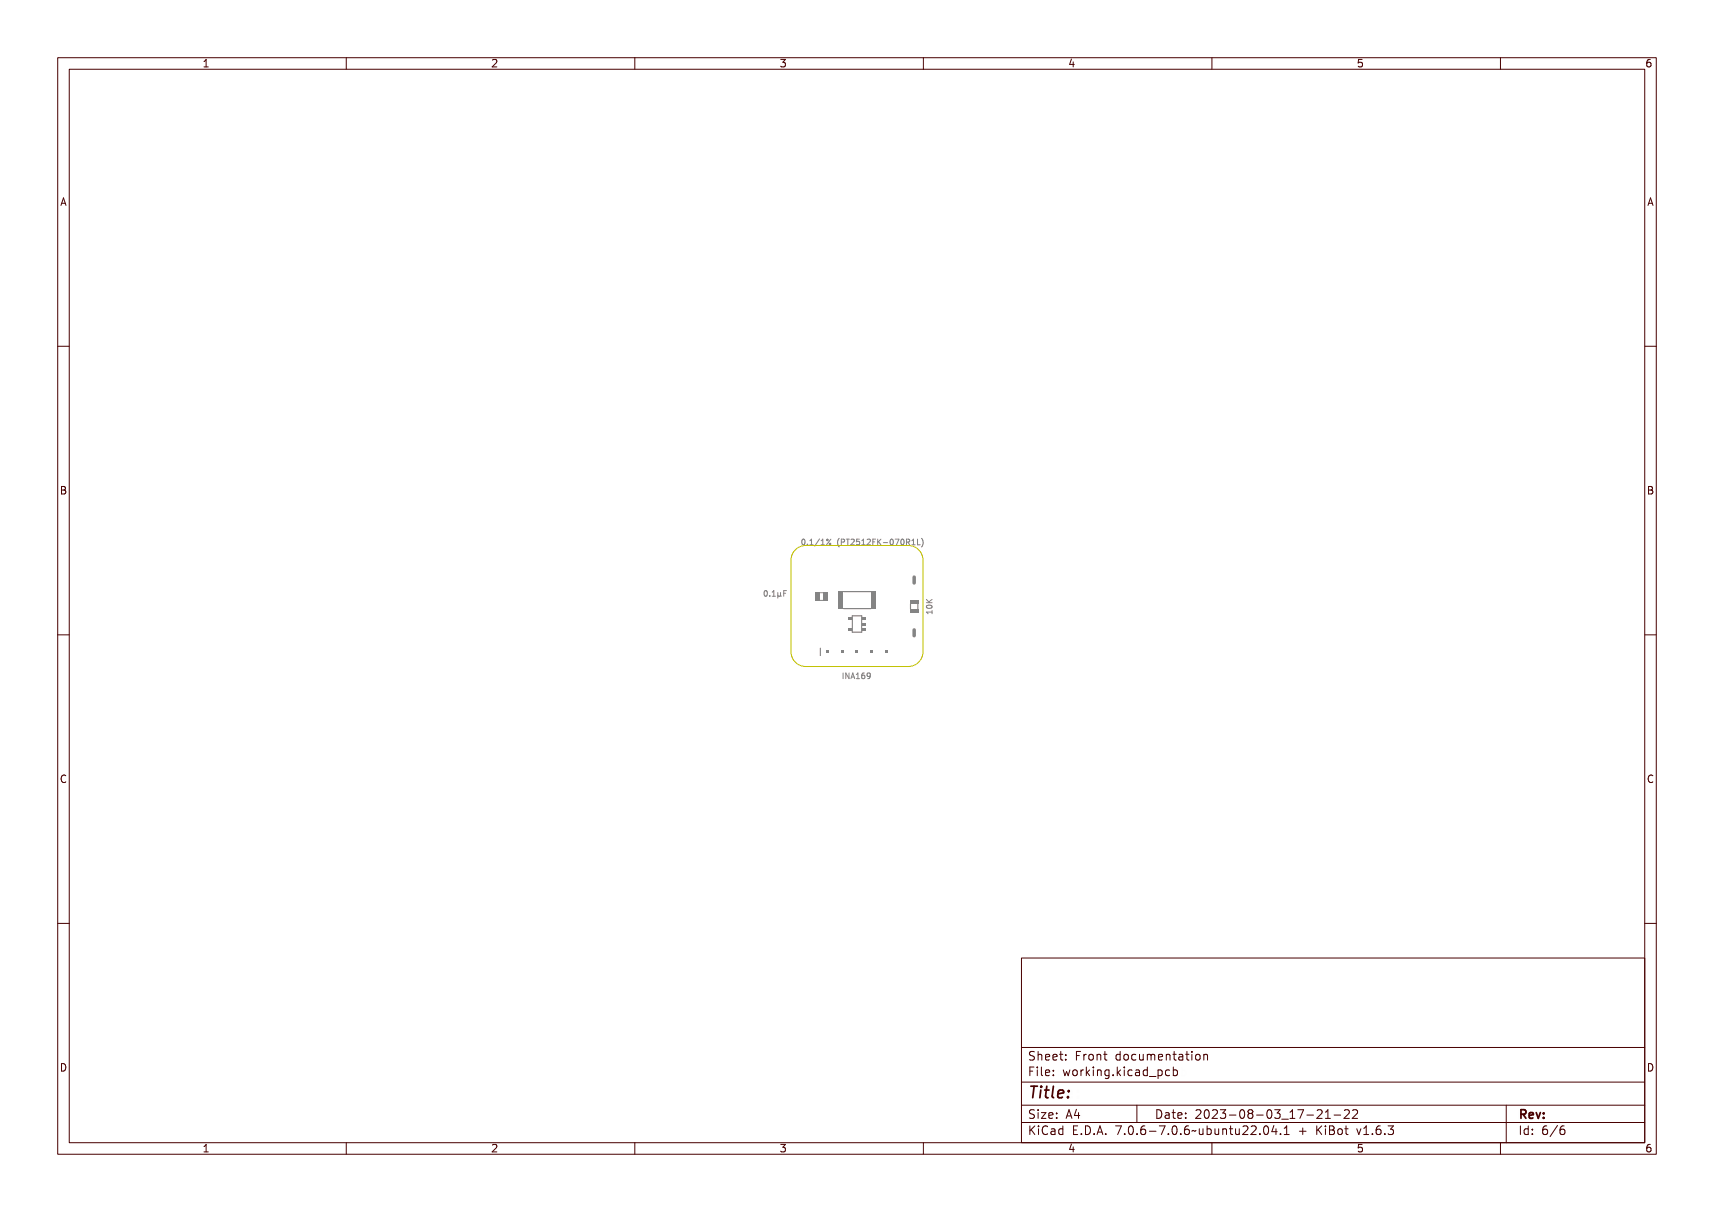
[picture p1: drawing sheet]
<svg xmlns="http://www.w3.org/2000/svg" width="297mm" height="210mm" viewBox="0 0 297 210" stroke-linecap="round" stroke-linejoin="round" font-family="sans-serif">
<g fill="none" stroke="#848484" stroke-width=".17">
<path d="M138.9 93.6l.1-.1a.46 .46 0 0 1 .4 .5 .46 .46 0 0 1-.4 .4l-.2-.2zM139 93.6a.39 .39 0 0 1 .3 .4 .39 .39 0 0 1-.3 .3l-.1-.3zM139.8 94.2h.2v.2h-.2zM140.4 93.5h.4v.8h.2v.1h-.5v-.1h.2v-.7h-.3zM141.6 93.5h.2l-.5 1.1h-.2zM142 93.5h.4v.8h.2v.1h-.6v-.1h.2v-.7h-.2zM142.7 94.1l.7-.2zM144.7 93.4h.1a1.11 1.11 0 0 0 0 1.2 .8 .8 0 0 1-.1-1.2zM145.1 93.5h.3a.31 .31 0 0 1 .3 .4 .31 .31 0 0 1-.4 .2v.3h-.2zM145.3 93.6h.1a.18 .18 0 0 1 .2 .2 .18 .18 0 0 1-.2 .1h-.1zM145.8 93.5h.7v.1h-.3v.8h-.1v-.8h-.3zM146.7 93.5a.34 .34 0 0 1 .5 .1 .34 .34 0 0 1-.2 .5l-.2 .2h.5v.1h-.6l.3-.4a.23 .23 0 0 0 0-.4 .23 .23 0 0 0-.3 .1z"/>
<path d="M147.5 93.5h.5v.1h-.4v.2a.32 .32 0 0 1 .4 .2 .32 .32 0 0 1-.1 .4 .32 .32 0 0 1-.4-.1 .25 .25 0 0 0 .3 0 .25 .25 0 0 0 .1-.3 .25 .25 0 0 0-.4 0zM148.3 93.5h.3v.8h.2v.1h-.5v-.1h.2v-.7h-.2zM149 93.5a.34 .34 0 0 1 .6 .1 .34 .34 0 0 1-.2 .5l-.2 .2h.4v.1h-.6l.4-.4a.23 .23 0 0 0 0-.4 .23 .23 0 0 0-.4 .1zM149.9 93.5h.5v.1h-.4v.3h.4v.1h-.4v.4h-.1zM150.6 93.5h.1v.4l.4-.4h.2l-.4 .4 .4 .5h-.2l-.3-.4-.1 .4h-.1zM151.5 94h.3v.1h-.3zM152.2 93.6l.1-.1a.46 .46 0 0 1 .5 .5 .46 .46 0 0 1-.5 .4l-.1-.2zM152.4 93.6a.39 .39 0 0 1 .2 .4 .39 .39 0 0 1-.2 .3l-.1-.3zM152.9 93.5h.6l-.3 .9h-.1l.3-.8h-.5zM153.8 93.6l.1-.1a.46 .46 0 0 1 .4 .5 .46 .46 0 0 1-.4 .4l-.2-.2zM154 93.6a.39 .39 0 0 1 .2 .4 .39 .39 0 0 1-.2 .3l-.1-.3zM154.5 93.5h.3a.26 .26 0 0 1 .3 .2 .26 .26 0 0 1-.2 .3l.3 .4h-.1l-.3-.4h-.2v.4h-.1z"/>
<path d="M154.6 93.6h.2a.17 .17 0 0 1 .2 .2 .17 .17 0 0 1-.2 .1h-.2zM155.4 93.5h.3v.8h.2v.1h-.5v-.1h.2v-.7h-.2zM156.1 93.5h.2v.8h.4v.1h-.6zM157 93.4a.72 .72 0 0 1 0 1.2 1.08 1.08 0 0 0 0-1.2zM158 94.4h.6M158 93.7l.3-.3v1M159 93.4v1h.5M159.7 93.3a1.12 1.12 0 0 1 0 1.5M132.7 102.5l.1-.1a.46 .46 0 0 1 .4 .5 .46 .46 0 0 1-.4 .4l-.2-.2zM132.8 102.5a.39 .39 0 0 1 .3 .4 .39 .39 0 0 1-.3 .3l-.1-.3zM133.6 103.2h.2v.2h-.2zM134.2 102.4h.4v.8h.2v.2h-.5v-.2h.2v-.7l-.3 .1z"/>
<path d="M135 102.6h.1v.6l.2 .1 .1-.2v-.5h.1l.1 .6-.1 .2-.4-.1v.3h-.1zM135.8 102.4h.6v.1h-.5v.3h.4v.1h-.4v.5h-.1zM146 116.7h.5v.1h-.2v.7h.2v.1h-.5v-.1h.2v-.7h-.2zM146.7 116.7h.2l.3 .8v-.8h.1v.9h-.1l-.4-.8v.8h-.1zM147.7 116.7h.2l.3 .9h-.2v-.2h-.4v.2h-.2zM147.8 116.8l.1 .5h-.2zM148.3 116.7h.4v.8h.2v.1h-.5v-.1h.2v-.7h-.3zM149.2 116.8l.3-.1 .1 .1a.28 .28 0 0 0-.3 0 .28 .28 0 0 0-.1 .3 .32 .32 0 0 1 .5 .1 .32 .32 0 0 1-.2 .5 .32 .32 0 0 1-.4-.3zM149.9 116.7h.1a.47 .47 0 0 1 .5 .5 .47 .47 0 0 1-.6 .4v-.1a.28 .28 0 0 0 .3 0 .28 .28 0 0 0 .1-.3 .3 .3 0 0 1-.4 0 .3 .3 0 0 1 0-.5zM160.6 106.1h.8v-.2h.1v.5h-.1v-.2h-.7l.1 .2h-.2zM160.6 104.2l.4 .4 .5-.4v.2l-.4 .3 .4 .1v.1h-.9v-.1h.4l-.4-.4zM160.7 105.1h.4a.38 .38 0 0 1 .5 .3 .55 .55 0 0 1-.5 .3 .55 .55 0 0 1-.5-.3z"/>
<path d="M160.7 105.3a.43 .43 0 0 1 .7 .2 .43 .43 0 0 1-.7-.2z"/>
<circle cx="139.1" cy="94" r=".09"/>
<circle cx="142.9" cy="93.7" r=".12"/>
<circle cx="142.9" cy="93.7" r=".2"/>
<circle cx="143.2" cy="94.2" r=".2"/>
<circle cx="143.2" cy="94.2" r=".12"/>
<circle cx="152.5" cy="94" r=".09"/>
<circle cx="154" cy="94" r=".09"/>
<circle cx="132.9" cy="102.9" r=".09"/>
<circle cx="149.4" cy="117.3" r=".21"/>
<circle cx="150.1" cy="117" r=".21"/>
<circle cx="161.1" cy="105.4" r=".09"/>
</g>
<path d="M146.1 102.5h4.8M146.1 105.5h4.8" fill="none" stroke="#848484" stroke-width=".2"/>
<g fill="#848484">
<path d="M145.3 102.4h.9v3.1h-.9z" fill-rule="evenodd"/>
<path d="M150.9 102.4h.8v3.1h-.8z" fill-rule="evenodd"/>
</g>
<path d="M142.2 112.3v1.3" fill="none" stroke="#848484" stroke-width=".2"/>
<g fill="#848484">
<path d="M143.2 112.7h.5v.5h-.5z" fill-rule="evenodd"/>
<path d="M145.7 112.7h.5v.5h-.5z" fill-rule="evenodd"/>
<path d="M148.2 112.7h.6v.5h-.6z" fill-rule="evenodd"/>
<path d="M150.8 112.7h.5v.5h-.5z" fill-rule="evenodd"/>
<path d="M153.3 112.7h.5v.5h-.5z" fill-rule="evenodd"/>
</g>
<path d="M147.7 106.7h1.6v2.8h-1.6z" fill="none" stroke="#848484" stroke-width=".2"/>
<g fill="#848484">
<path d="M147 108.8h.7v.5h-.7z" fill-rule="evenodd"/>
<path d="M149.4 108.8h.6v.5h-.6z" fill-rule="evenodd"/>
<path d="M149.4 107.9h.6v.5h-.6z" fill-rule="evenodd"/>
<path d="M147 106.9h.7v.5h-.7z" fill-rule="evenodd"/>
<path d="M149.4 106.9h.6v.5h-.6z" fill-rule="evenodd"/>
</g>
<path d="M158.4 100v1M158.4 109.1v1.1" fill="none" stroke="#848484" stroke-width=".61"/>
<path d="M157.8 104.7v.8M159 104.7v.8" fill="none" stroke="#848484" stroke-width=".2"/>
<g fill="#848484">
<path d="M157.7 105.5h1.4v.6h-1.4z" fill-rule="evenodd"/>
<path d="M157.7 104h1.4v.7h-1.4z" fill-rule="evenodd"/>
</g>
<path d="M142 104h.8M142 102.7h.8" fill="none" stroke="#848484" stroke-width=".17"/>
<g fill="#848484">
<path d="M142.7 102.6h.8v1.5h-.8z" fill-rule="evenodd"/>
<path d="M141.3 102.6h.7v1.5h-.7z" fill-rule="evenodd"/>
</g>
<path d="M137.6 95.5a2.54 2.54 0 0 1 2-1h17.8a2.54 2.54 0 0 1 2.5 2.6v15.8a2.54 2.54 0 0 1-2.5 2.6h-17.8a2.54 2.54 0 0 1-2.5-2.6v-15.8v-.6z" fill="none" stroke="#c2c200" stroke-width=".17"/>
<g fill="none" stroke="#480000" stroke-width=".17">
<path d="M10 10h277v190h-277zM12 12h273v186h-273zM60 10v2M110 10v2M160 10v2M210 10v2M260 10v2M10 60h2M285 60h2M10 110h2M285 110h2M10 160h2"/>
<path d="M285 160h2M177 166h108v32h-108zM60 198v2M110 198v2M160 198v2M177 181.5h108M177 187.5h108M177 191.5h108M177 194.5h108M178.1 195.2h.2v.6l.6-.6h.3l-.6 .6 .6 .8h-.2l-.5-.7-.2 .2v.5h-.2zM178.2 185h.9v.2h-.7v.4h.6v.2h-.6v.7h-.2zM178.3 182.4l.5-.1h.2v.2a.31 .31 0 0 0-.5-.1 .31 .31 0 0 0 0 .5 .5 .5 0 0 1 .6 .6 .5 .5 0 0 1-.8 .2l-.1-.2a.34 .34 0 0 0 .4 .1 .34 .34 0 0 0 .1-.5 .47 .47 0 0 1-.5-.2 .47 .47 0 0 1 .1-.5z"/>
<path d="M178.3 192.5l.5-.1h.2v.2a.31 .31 0 0 0-.5-.1 .31 .31 0 0 0 0 .5 .5 .5 0 0 1 .6 .6 .5 .5 0 0 1-.8 .2l-.1-.2a.34 .34 0 0 0 .4 .1 .34 .34 0 0 0 .1-.5 .47 .47 0 0 1-.5-.2 .47 .47 0 0 1 .1-.5zM179.4 182.2h.2v.6a.35 .35 0 0 1 .4-.1 .35 .35 0 0 1 .2 .4v.6h-.2v-.8h-.4v.8h-.2zM179.5 185.4h.4v.9h.4v.2h-.9v-.2h.3v-.8h-.2zM179.5 192.8h.4v.9h.4v.1h-.9v-.1h.3v-.8h-.2zM179.5 195.6h.4v.9h.4v.1h-.9v-.1h.3v-.8h-.2zM179.7 184.9h.2v.3h-.2zM179.7 192.3h.2v.3h-.2zM179.7 195.1h.2v.3h-.2zM180.6 184.9h.4v1.3l.4 .1v.2l-.5-.2v-1.2h-.3zM180.6 192.8h.8v.1l-.6 .8h.6v.1h-.8v-.1l.6-.8h-.6zM180.7 182.8a.49 .49 0 0 1 .6-.1 .49 .49 0 0 1 .2 .5h-.8a.42 .42 0 0 0 .3 .4 .42 .42 0 0 0 .4-.1v.2a.6 .6 0 0 1-.8-.1 .6 .6 0 0 1 .1-.8zM180.7 195.4l.5-.2h.3v.2a.43 .43 0 0 0-.6 0 .43 .43 0 0 0-.2 .5 .43 .43 0 0 0 .2 .5 .43 .43 0 0 0 .6 0v.2a.66 .66 0 0 1-.8-.1 .66 .66 0 0 1-.1-.8z"/>
<path d="M180.8 182.9l.4-.1 .1 .3h-.6zM181.8 195.6h.2a.45 .45 0 0 1 .5 0 .45 .45 0 0 1 .1 .4v.6h-.1v-.1a.38 .38 0 0 1-.5 .2 .38 .38 0 0 1-.2-.5 .38 .38 0 0 1 .4-.2h.3a.35 .35 0 0 0-.3-.4 .35 .35 0 0 0-.4 .2zM181.9 182.8a.49 .49 0 0 1 .6-.1 .49 .49 0 0 1 .2 .5h-.8a.42 .42 0 0 0 .3 .4 .42 .42 0 0 0 .5-.1v.2a.6 .6 0 0 1-.9-.1 .6 .6 0 0 1 .1-.8zM181.9 185.5a.49 .49 0 0 1 .6-.1 .49 .49 0 0 1 .2 .5h-.8a.42 .42 0 0 0 .3 .4 .42 .42 0 0 0 .5-.1v.2a.6 .6 0 0 1-.9-.1 .6 .6 0 0 1 .1-.8zM181.9 192.9a.49 .49 0 0 1 .6-.1 .49 .49 0 0 1 .2 .5h-.8a.42 .42 0 0 0 .3 .4 .42 .42 0 0 0 .5-.1v.2a.6 .6 0 0 1-.9-.1 .6 .6 0 0 1 .1-.8zM182 196.2l.5-.1a.31 .31 0 0 1-.2 .4 .31 .31 0 0 1-.4-.1zM182 182.9l.4-.1 .1 .3h-.6zM182 185.6l.4-.1 .1 .3h-.6zM182 193l.4-.1 .1 .3h-.6zM183 195.7l.4-.2 .2 .2v-.6h.2v1.5h-.2v-.1a.42 .42 0 0 1-.5 .1 .42 .42 0 0 1-.2-.5zM183.2 195.8l.1-.1a.4 .4 0 0 1 .3 .4 .4 .4 0 0 1-.3 .4l-.2-.2zM183.2 182.3h.2v.4h.4v.1h-.4l.1 .8h.3v.1h-.2a.3 .3 0 0 1-.4-.3v-.6h-.3v-.1h.3z"/>
<path d="M183.3 185.4h.2v.3h-.2zM183.3 186.2h.2v.3h-.2zM183.3 192.8h.2v.3h-.2zM183.3 193.6h.2v.2h-.2zM184.5 182.7h.2v.3h-.2zM184.5 183.5h.2v.2h-.2zM185.2 185.4h.2l.2 .8 .1-.5h.2l.2 .5 .1-.8h.2l-.2 1.1h-.2l-.2-.7-.2 .7h-.1zM185.4 195.2h.9v.2h-.7v.4h.6v.2h-.6v.5h.7v.1h-.9zM185.7 192.4h.2l.5 1.4h-.2l-.1-.3h-.5l-.1 .3h-.2zM185.8 192.6l.2 .7h-.4zM186.6 182.3h.9v.2h-.7v.4h.6v.2h-.6v.6h-.2zM186.7 185.5a.52 .52 0 0 1 .8 .4 .52 .52 0 0 1-.8 .4l-.1-.4z"/>
<path d="M186.8 185.6l.1-.1a.39 .39 0 0 1 .4 .4 .39 .39 0 0 1-.4 .4l-.1-.2zM186.9 196.4h.2v.2h-.2zM187.1 192.4h.2v.9h.2v.2h-.2v.3h-.2v-.3h-.6v-.2zM187.1 192.6v.7h-.4zM187.8 195.2a.76 .76 0 0 1 .9 .7 .76 .76 0 0 1-.9 .7zM188 195.4a.57 .57 0 0 1 .5 .5 .57 .57 0 0 1-.5 .6zM188 182.7h.2v.2a.3 .3 0 0 1 .3-.3 .3 .3 0 0 1 .3 .3 .37 .37 0 0 0-.5-.1 .37 .37 0 0 0-.1 .4v.5h-.2zM188 185.4h.2v.2a.3 .3 0 0 1 .3-.3 .3 .3 0 0 1 .3 .3 .37 .37 0 0 0-.5-.1 .37 .37 0 0 0-.1 .4v.6h-.2zM189.1 184.9h.1v.9l.5-.4h.2l-.4 .4 .5 .7h-.2l-.4-.6-.2 .1v.5h-.1zM189.1 182.8a.52 .52 0 0 1 .8 .4 .52 .52 0 0 1-.8 .4l-.1-.4zM189.2 182.9l.1-.1a.39 .39 0 0 1 .4 .4 .39 .39 0 0 1-.4 .4l-.1-.2zM189.3 196.4h.3v.2h-.3z"/>
<path d="M190.2 182.7h.2v.1a.35 .35 0 0 1 .4-.1 .35 .35 0 0 1 .3 .4v.6h-.2l-.1-.8h-.3l-.1 .8h-.2zM190.3 185.4h.4v.9h.4v.2h-.9v-.2h.4v-.8h-.3zM190.5 195.2h.3l.4 1.4h-.2l-.1-.3h-.5l-.1 .3h-.2zM190.6 184.9h.1v.3h-.1zM190.6 195.4l.2 .7h-.4zM191.4 185.4h.2v.1a.35 .35 0 0 1 .4-.1 .35 .35 0 0 1 .3 .4v.7h-.2l-.1-.9h-.3l-.1 .9h-.2zM191.7 182.3h.1v.4h.4v.1h-.4l.1 .8h.3v.1h-.2a.3 .3 0 0 1-.3-.3v-.6h-.3v-.1h.3zM191.7 196.4h.3v.2h-.3zM192.7 185.5l.3-.2 .3 .2v-.1h.2v1a.53 .53 0 0 1-.8 .4v-.2a.36 .36 0 0 0 .4 .1 .36 .36 0 0 0 .2-.4l-.1 .1a.53 .53 0 0 1-.7-.3 .53 .53 0 0 1 .2-.6zM192.8 185.6l.1-.1a.39 .39 0 0 1 .4 .4 .39 .39 0 0 1-.4 .4l-.1-.2zM193.8 195.2h.9l-.5 1.4h-.2l.5-1.2h-.7zM193.9 182.8l.3-.2 .3 .2v-.6h.2v1.5h-.2v-.1a.42 .42 0 0 1-.6 .1 .42 .42 0 0 1-.1-.5z"/>
<path d="M194.1 182.8a.4 .4 0 0 1 .4 .4 .4 .4 0 0 1-.4 .4l-.2-.4zM194.1 186.2h.3v.3h-.3zM195.1 184.9h.2v.9l.4-.4h.3l-.5 .4 .5 .7h-.2l-.4-.6-.1 .1v.5h-.2zM195.1 182.8a.52 .52 0 0 1 .8 .4 .52 .52 0 0 1-.8 .4l-.1-.4zM195.2 182.9l.1-.1a.39 .39 0 0 1 .4 .4 .39 .39 0 0 1-.4 .4l-.1-.2zM195.3 196.4h.3v.2h-.3zM196.3 185.4h.5v.9h.3v.2h-.9v-.2h.4v-.8h-.3zM196.3 195.4a.5 .5 0 0 1 .7-.1 .5 .5 0 0 1 .1 .6 .52 .52 0 0 1-.4 .8 .52 .52 0 0 1-.5-.8zM196.4 182.8a.39 .39 0 0 1 .4-.2 .39 .39 0 0 1 .3 .3 .4 .4 0 0 0-.6 0 .4 .4 0 0 0 0 .6 .4 .4 0 0 0 .6 0 .41 .41 0 0 1-.4 .3 .41 .41 0 0 1-.4-.3v-.5zM196.5 195.4a.57 .57 0 0 1 .4 .9l-.3 .2a.86 .86 0 0 1-.1-1.1zM196.6 184.9h.2v.3h-.2zM197 191.5v3"/>
<path d="M197.4 182.7h.2v.8l.2 .1 .3-.2v-.7h.2v1h-.2v-.1a.35 .35 0 0 1-.4 .2 .35 .35 0 0 1-.3-.5zM197.6 185.5a.39 .39 0 0 1 .4-.2 .39 .39 0 0 1 .3 .3 .4 .4 0 0 0-.6 0 .4 .4 0 0 0 0 .6 .4 .4 0 0 0 .6 0 .41 .41 0 0 1-.4 .3 .41 .41 0 0 1-.4-.3v-.5zM197.7 196.4h.3v.2h-.3zM198.6 182.7h.1l.2-.1a.22 .22 0 0 0 .2 .2 .22 .22 0 0 0 .2-.2l.2 .3 .1 .8h-.2v-.8l-.1-.1-.2 .1v.8h-.1v-.8l-.2-.1-.1 .1v.8h-.1zM198.7 185.4h.1a.45 .45 0 0 1 .5 0 .45 .45 0 0 1 .2 .4v.7h-.2v-.2a.38 .38 0 0 1-.5 .2 .38 .38 0 0 1-.2-.5 .38 .38 0 0 1 .5-.2h.2a.35 .35 0 0 0-.3-.4 .35 .35 0 0 0-.3 .2zM198.7 195.4l.5-.2h.2v.2a.43 .43 0 0 0-.5 0 .43 .43 0 0 0-.1 .5 .48 .48 0 0 1 .7 0 .48 .48 0 0 1-.1 .7 .48 .48 0 0 1-.7-.1l-.1-.6zM198.8 186l.5-.1a.31 .31 0 0 1-.1 .4 .31 .31 0 0 1-.4-.1zM198.9 195.9a.29 .29 0 0 1 .4 .1 .29 .29 0 0 1-.1 .4 .29 .29 0 0 1-.4-.1zM199.9 185.5l.3-.2 .3 .2v-.6h.2v1.6h-.2v-.2a.42 .42 0 0 1-.5 .1 .42 .42 0 0 1-.2-.5zM199.9 182.8a.49 .49 0 0 1 .6-.1 .49 .49 0 0 1 .2 .5h-.7a.42 .42 0 0 0 .2 .4 .42 .42 0 0 0 .5-.1v.2a.6 .6 0 0 1-.8-.1 .6 .6 0 0 1 0-.8zM200 196h.5v.2h-.5zM200 185.6l.1-.1a.39 .39 0 0 1 .4 .4 .39 .39 0 0 1-.4 .4l-.1-.2z"/>
<path d="M200.1 182.9l.3-.1 .2 .3h-.6zM200.1 192.4a.76 .76 0 0 1 1 .7 .76 .76 0 0 1-1 .7zM200.3 192.6a.57 .57 0 0 1 .6 .5 .57 .57 0 0 1-.6 .6zM200.9 186.8l1.2 .1zM201 195.2h.9l-.5 1.4h-.2l.5-1.2h-.7zM201.1 182.7h.1v.1a.35 .35 0 0 1 .5-.1 .35 .35 0 0 1 .2 .4v.6h-.2v-.8h-.4l-.1 .8h-.1zM201.4 192.8h.2a.45 .45 0 0 1 .5 0 .45 .45 0 0 1 .1 .4v.6h-.1v-.1a.38 .38 0 0 1-.5 .2 .38 .38 0 0 1-.2-.5 .38 .38 0 0 1 .4-.2h.3a.35 .35 0 0 0-.3-.4 .35 .35 0 0 0-.4 .2zM201.6 193.4l.5-.1a.31 .31 0 0 1-.2 .4 .31 .31 0 0 1-.4-.1zM202.2 185.4h.2v.1a.46 .46 0 0 1 .6 0 .46 .46 0 0 1 .1 .6 .39 .39 0 0 1-.2 .4 .39 .39 0 0 1-.5-.2v.6h-.2zM202.5 182.3h.2v.4h.4v.1h-.4v.8h.4v.1h-.2a.3 .3 0 0 1-.4-.3v-.6h-.3v-.1h.3zM202.5 185.6l.1-.1a.4 .4 0 0 1 .4 .4 .4 .4 0 0 1-.4 .4l-.2-.2zM202.5 196.4h.3v.2h-.3z"/>
<path d="M202.8 192.4h.2v.4h.4v.1h-.4l.1 .8h.3v.1h-.2a.3 .3 0 0 1-.4-.3v-.6h-.3v-.1h.3zM203.5 182.7h.2a.45 .45 0 0 1 .4 0 .45 .45 0 0 1 .2 .4v.6h-.2v-.1a.38 .38 0 0 1-.5 .2 .38 .38 0 0 1-.2-.5 .38 .38 0 0 1 .5-.2h.2a.35 .35 0 0 0-.2-.4 .35 .35 0 0 0-.4 .2zM203.5 195.4a.5 .5 0 0 1 .7-.1 .5 .5 0 0 1 .1 .6 .52 .52 0 0 1-.4 .8 .52 .52 0 0 1-.5-.8zM203.6 185.5a.39 .39 0 0 1 .4-.2 .39 .39 0 0 1 .3 .3 .4 .4 0 0 0-.5 0 .4 .4 0 0 0 0 .6 .4 .4 0 0 0 .5 0 .41 .41 0 0 1-.4 .3 .41 .41 0 0 1-.4-.3v-.5zM203.7 183.3l.4-.1a.31 .31 0 0 1-.1 .4 .31 .31 0 0 1-.4-.1zM203.7 195.4a.57 .57 0 0 1 .4 .9l-.2 .2a.86 .86 0 0 1-.2-1.1zM203.9 192.9a.49 .49 0 0 1 .6-.1 .49 .49 0 0 1 .2 .5h-.8a.42 .42 0 0 0 .3 .4 .42 .42 0 0 0 .5-.1v.2a.6 .6 0 0 1-.9-.1 .6 .6 0 0 1 .1-.8zM204 193l.4-.1 .1 .3h-.6zM204.7 184.9h.1v.6a.45 .45 0 0 1 .7 0 .45 .45 0 0 1 0 .6 .39 .39 0 0 1-.2 .4 .39 .39 0 0 1-.5-.2v.2h-.1zM204.9 182.3h.2v.4h.4v.1h-.4v.8h.4v.1h-.2a.3 .3 0 0 1-.4-.3v-.6h-.3v-.1h.3zM204.9 185.6l.1-.1a.39 .39 0 0 1 .4 .4 .39 .39 0 0 1-.4 .4l-.1-.2zM204.9 196.4h.3v.2h-.3z"/>
<path d="M205.3 192.8h.2v.3h-.2zM205.3 193.6h.2v.2h-.2zM205.9 182.7h.5v.9h.3v.1h-.9v-.1h.4v-.8h-.3zM205.9 195.4l.5-.2h.2v.2a.43 .43 0 0 0-.5 0 .43 .43 0 0 0-.1 .5 .48 .48 0 0 1 .7 0 .48 .48 0 0 1-.1 .7 .48 .48 0 0 1-.7-.1l-.1-.6zM206.1 195.9a.29 .29 0 0 1 .4 .1 .29 .29 0 0 1-.1 .4 .29 .29 0 0 1-.4-.1zM206.2 182.2h.2v.3h-.2zM207 196l.3-.1 .5 .1 .2-.1a.38 .38 0 0 1-.7 .2l-.3 .1zM207.1 182.8a.52 .52 0 0 1 .8 .4 .52 .52 0 0 1-.8 .4l-.1-.4zM207.3 182.9l.1-.1a.39 .39 0 0 1 .4 .4 .39 .39 0 0 1-.4 .4l-.2-.2zM207.4 192.5a.53 .53 0 0 1 .8 .1 .53 .53 0 0 1-.3 .7l-.3 .4h.7v.1h-.9v-.1l.3-.4a.49 .49 0 0 0 .2-.7l-.5 .1zM208.3 182.7h.1v.1a.35 .35 0 0 1 .5-.1 .35 .35 0 0 1 .2 .4v.6h-.2v-.8h-.4l-.1 .8h-.1zM208.3 195.6h.1l.1 .8 .2 .1 .2-.2v-.7h.2v1h-.2v-.1a.35 .35 0 0 1-.4 .2 .35 .35 0 0 1-.2-.5z"/>
<path d="M208.7 192.6a.5 .5 0 0 1 .6-.1 .5 .5 0 0 1 .2 .6 .52 .52 0 0 1-.5 .8 .52 .52 0 0 1-.4-.8zM208.9 192.6a.57 .57 0 0 1 .4 .9l-.3 .2a.86 .86 0 0 1-.1-1.1zM209.5 195.1h.2v.6a.45 .45 0 0 1 .6-.1 .45 .45 0 0 1 .1 .7 .39 .39 0 0 1-.3 .4 .39 .39 0 0 1-.4-.2v.1h-.2zM209.7 195.8l.1-.1a.4 .4 0 0 1 .4 .4 .4 .4 0 0 1-.4 .4l-.1-.2zM209.8 192.5a.53 .53 0 0 1 .8 .1 .53 .53 0 0 1-.3 .7l-.3 .4h.7v.1h-.9v-.1l.3-.4a.49 .49 0 0 0 .2-.7l-.5 .1zM210 198v2M210.7 195.6h.2v.8l.2 .1 .2-.2v-.7h.2v1h-.2v-.1a.35 .35 0 0 1-.4 .2 .35 .35 0 0 1-.2-.5zM211 192.4a.46 .46 0 0 1 .6 0 .46 .46 0 0 1 .1 .6l-.1 .1a.45 .45 0 0 1 .2 .6 .45 .45 0 0 1-.6 .2l-.2-.1v-.2a.35 .35 0 0 0 .5 .1 .35 .35 0 0 0 0-.5h-.3v-.2a.28 .28 0 0 0 .4-.1 .28 .28 0 0 0 0-.3 .28 .28 0 0 0-.4 0h-.2zM211.9 195.6h.2v.1a.35 .35 0 0 1 .4-.1 .35 .35 0 0 1 .2 .4v.6h-.2v-.8h-.4v.8h-.2zM212.4 193.2h.5v.2h-.5zM213.3 195.2h.2v.4h.4v.1h-.4v.8h.4v.1h-.2a.3 .3 0 0 1-.4-.3v-.6h-.3v-.1h.3zM213.5 192.6a.5 .5 0 0 1 .6-.1 .5 .5 0 0 1 .2 .6 .52 .52 0 0 1-.5 .8 .52 .52 0 0 1-.4-.8z"/>
<path d="M213.7 192.6a.57 .57 0 0 1 .4 .9l-.3 .2a.86 .86 0 0 1-.1-1.1zM214.3 195.6h.2v.8l.2 .1 .2-.2v-.7h.2v1h-.2v-.1a.35 .35 0 0 1-.4 .2 .35 .35 0 0 1-.2-.5zM214.7 192.5a.41 .41 0 0 1 .7-.1 .41 .41 0 0 1-.2 .7 .42 .42 0 0 1 .2 .6 .42 .42 0 0 1-.7 0 .42 .42 0 0 1 .2-.6l-.3-.2zM215.5 195.3a.53 .53 0 0 1 .8 .1 .53 .53 0 0 1-.3 .7l-.3 .4h.6v.1h-.9v-.1l.4-.4a.49 .49 0 0 0 .2-.8l-.5 .2zM216 193.2h.5v.2h-.5zM216.7 195.3a.53 .53 0 0 1 .8 .1 .53 .53 0 0 1-.3 .7l-.3 .4h.6v.1h-.9v-.1l.4-.4a.49 .49 0 0 0 .2-.8l-.5 .2zM217.1 192.6a.5 .5 0 0 1 .7-.1 .5 .5 0 0 1 .1 .6 .52 .52 0 0 1-.5 .8 .52 .52 0 0 1-.4-.8zM217.3 192.6a.57 .57 0 0 1 .4 .9l-.3 .2a.86 .86 0 0 1-.1-1.1zM218.2 196.4h.2v.2h-.2zM218.2 192.4a.46 .46 0 0 1 .6 0 .46 .46 0 0 1 .1 .6l-.1 .1a.45 .45 0 0 1 .2 .6 .45 .45 0 0 1-.6 .2l-.2-.1v-.2a.35 .35 0 0 0 .5 .1 .35 .35 0 0 0 0-.5h-.3v-.2a.28 .28 0 0 0 .4-.1 .28 .28 0 0 0 0-.3 .28 .28 0 0 0-.4 0h-.2zM219.2 195.4a.5 .5 0 0 1 .6-.1 .5 .5 0 0 1 .2 .6 .52 .52 0 0 1-.5 .8 .52 .52 0 0 1-.5-.8zM219.2 194.2l1.3 .1z"/>
<path d="M219.4 195.4a.57 .57 0 0 1 .3 .9l-.2 .2a.86 .86 0 0 1-.1-1.1zM220.7 192.5l.5-.1v1.3h.3v.1h-.8v-.1h.3v-1.1h-.3zM220.8 195.2h.2v.9h.2v.2h-.2v.3h-.2v-.3h-.6v-.2zM220.8 195.4v.7h-.4zM221.8 196.4h.2v.2h-.2zM221.8 192.4h.9l-.5 1.4h-.2l.5-1.2h-.7zM222.8 195.3l.5-.1v1.3h.3v.1h-.8v-.1h.3v-1.1h-.3zM223.2 193.2h.5v.2h-.5zM224.2 192.5a.53 .53 0 0 1 .8 .1 .53 .53 0 0 1-.3 .7l-.3 .4h.7v.1h-.9v-.1l.3-.4a.49 .49 0 0 0 .2-.7l-.5 .1zM225.4 195.5h.2v.4h.4v.2h-.4v.4h-.2v-.4h-.4v-.2h.4zM225.5 192.5l.5-.1v1.3h.3v.1h-.8v-.1h.3v-1.1h-.3zM226.8 193.2h.5v.2h-.5z"/>
<path d="M227.5 195.2h.2v.6l.6-.6h.2l-.6 .6 .6 .8h-.2l-.5-.7-.1 .2v.5h-.2zM227.8 192.5a.53 .53 0 0 1 .8 .1 .53 .53 0 0 1-.2 .7l-.4 .4h.7v.1h-.9v-.1l.3-.4a.49 .49 0 0 0 .2-.7l-.5 .1zM228.8 195.6h.4v.9h.4v.1h-.9v-.1h.4v-.8h-.3zM229 192.5a.53 .53 0 0 1 .8 .1 .53 .53 0 0 1-.2 .7l-.4 .4h.7v.1h-.9v-.1l.3-.4a.49 .49 0 0 0 .2-.7l-.5 .1zM229.1 195.1h.1v.3h-.1zM229.9 195.2h.4a.35 .35 0 0 1 .5 .2 .35 .35 0 0 1-.3 .5 .41 .41 0 0 1 .3 .5 .41 .41 0 0 1-.5 .2h-.4zM230.1 196h.2a.27 .27 0 0 1 .3 .2 .27 .27 0 0 1-.3 .3h-.2zM230.1 195.4h.2a.23 .23 0 0 1 .3 .2 .23 .23 0 0 1-.3 .2h-.2zM231.2 193.2h1.1M231.2 195.7a.52 .52 0 0 1 .8 .4 .52 .52 0 0 1-.8 .4l-.1-.4zM231.3 195.8l.1-.1a.39 .39 0 0 1 .4 .4 .39 .39 0 0 1-.4 .4l-.1-.2zM232.6 195.2h.1v.4h.4v.1h-.4l.1 .8h.3v.1h-.2a.3 .3 0 0 1-.3-.3v-.6h-.3v-.1h.3z"/>
<path d="M233 192.4l.2-.1h.3l.2 .1 .1 .3-.1 .2-.8 .9h.9M234.4 192.4l.2-.1h.4l.2 .1v.3v.2l-.9 .9h.9M234.6 195.6h.2l.3 .9 .4-.9h.2l-.4 1h-.3zM236 195.3l.5-.1v1.3h.3v.1h-.8v-.1h.3v-1.1h-.3zM237.4 196.4h.3v.2h-.3zM238.4 195.4l.5-.2h.2v.2a.43 .43 0 0 0-.5 0 .43 .43 0 0 0-.1 .5 .48 .48 0 0 1 .7 0 .48 .48 0 0 1-.1 .7 .48 .48 0 0 1-.7-.1l-.1-.6zM238.6 195.9a.29 .29 0 0 1 .4 .1 .29 .29 0 0 1-.1 .4 .29 .29 0 0 1-.4-.1zM239.8 196.4h.3v.2h-.3zM240.7 195.2a.46 .46 0 0 1 .6 0 .46 .46 0 0 1 .1 .6l-.1 .1a.45 .45 0 0 1 .2 .6 .45 .45 0 0 1-.6 .2l-.2-.1v-.2a.35 .35 0 0 0 .5 .1 .35 .35 0 0 0 0-.5l-.3-.1v-.1a.28 .28 0 0 0 .4-.1 .28 .28 0 0 0 0-.3 .28 .28 0 0 0-.4 0h-.2zM260 198v2M261 191.5v6.5M263.2 195.2h.8v.2h-.3v1.1h.3v.1h-.8v-.1h.3v-1.1h-.3z"/>
<path d="M264.4 195.7l.3-.2 .3 .2v-.6h.2v1.5h-.2v-.1a.42 .42 0 0 1-.5 .1 .42 .42 0 0 1-.2-.5zM264.6 195.8l.1-.1a.4 .4 0 0 1 .3 .4 .4 .4 0 0 1-.3 .4l-.2-.2zM265.9 195.6h.2v.3h-.2zM265.9 196.4h.2v.2h-.2zM268.1 195.4l.5-.2h.2v.2a.43 .43 0 0 0-.5 0 .43 .43 0 0 0-.2 .5 .48 .48 0 0 1 .7 0 .48 .48 0 0 1-.1 .7 .48 .48 0 0 1-.6-.1l-.2-.6zM268.2 195.9a.29 .29 0 0 1 .4 .1 .29 .29 0 0 1 0 .4 .29 .29 0 0 1-.4-.1zM269.9 195.2h.2l-.8 1.6h-.2zM270.5 195.4l.5-.2h.2v.2a.43 .43 0 0 0-.5 0 .43 .43 0 0 0-.2 .5 .48 .48 0 0 1 .7 0 .48 .48 0 0 1 0 .7 .48 .48 0 0 1-.7-.1l-.1-.6zM270.6 195.9a.29 .29 0 0 1 .4 .1 .29 .29 0 0 1 0 .4 .29 .29 0 0 1-.4-.1z"/>
<circle cx="196.7" cy="195.9" r=".13"/>
<circle cx="203.9" cy="195.9" r=".13"/>
<circle cx="209" cy="193.1" r=".13"/>
<circle cx="213.8" cy="193.1" r=".13"/>
<circle cx="215" cy="193.4" r=".29"/>
<circle cx="215" cy="192.8" r=".25"/>
<circle cx="217.4" cy="193.1" r=".13"/>
<circle cx="219.5" cy="195.9" r=".13"/>
</g>
<g fill="none" stroke="#480000" stroke-width=".3">
<path d="M178.1 188.4h1.4v.2h-.6v1.7h-.2v-1.7h-.6zM179.9 188.8h.7v1.3h.4v.2h-1.2v-.2h.5v-1.1h-.4zM180.3 188.3h.3v.3h-.3zM181.8 188.4h.2v.4h.6v.2h-.6v1l.2 .1h.4v.2a.55 .55 0 0 1-.8-.5v-.8h-.4v-.2h.4zM183 188.3h.6l.1 1.6 .1 .2h.4v.2a.54 .54 0 0 1-.8-.5v-1.4h-.4zM184.8 189a.65 .65 0 0 1 .8-.1 .65 .65 0 0 1 .3 .7h-1.1a.56 .56 0 0 0 .4 .5 .56 .56 0 0 0 .6-.1v.2a.81 .81 0 0 1-1.1-.1 .81 .81 0 0 1 .1-1.1zM185 189.1l.3-.1a.37 .37 0 0 1 .3 .4h-.8zM186.7 188.9h.3v.4h-.3zM186.7 189.9h.3v.4h-.3zM263.1 192.4a.73 .73 0 0 1 .9 .2v.3l-.3 .3 .5 .6h-.2l-.3-.4-.2-.2h-.2v.6h-.2zM263.3 192.6h.2a.26 .26 0 0 1 .3 .2 .26 .26 0 0 1-.2 .3h-.3zM264.5 192.9a.49 .49 0 0 1 .6-.1 .49 .49 0 0 1 .2 .5h-.8a.42 .42 0 0 0 .3 .4 .42 .42 0 0 0 .4-.1v.2a.6 .6 0 0 1-.8-.1 .6 .6 0 0 1 .1-.8z"/>
<path d="M264.6 193l.3-.1 .2 .3h-.6zM265.5 192.8h.2l.3 .9 .3-.9h.2l-.4 1h-.2zM267.1 192.8h.2v.3h-.2zM267.1 193.6h.2v.2h-.2z"/>
</g>
<text font-size="2.7" fill="#480000" x="178" y="190.3">Title:</text>
<g font-size="2" fill="#480000">
<text x="178" y="183.7">Sheet: Front documentation</text>
<text x="178" y="186.5">File: working.kicad_pcb</text>
<text x="178" y="193.9">Size: A4</text>
<text x="178" y="196.6">KiCad E.D.A. 7.0.6-7.0.6~ubuntu22.04.1 + KiBot v1.6.3</text>
<text x="200" y="193.9">Date: 2023-08-03_17-21-22</text>
<text x="263" y="196.6">Id: 6/6</text>
<text x="263" y="193.9">Rev:</text>
</g>
<g font-size="1.7" fill="#480000">
<text x="35" y="11.7">1</text>
<text x="85" y="11.7">2</text>
<text x="135" y="11.7">3</text>
<text x="185" y="11.7">4</text>
<text x="235" y="11.7">5</text>
<text x="285" y="11.7">6</text>
<text x="10.5" y="35.7">A</text>
<text x="285.5" y="35.7">A</text>
<text x="10.5" y="85.6">B</text>
<text x="285.5" y="85.6">B</text>
<text x="10.5" y="135.7">C</text>
<text x="285.5" y="135.7">C</text>
<text x="10.5" y="185.6">D</text>
<text x="285.5" y="185.6">D</text>
<text x="35" y="199.7">1</text>
<text x="85" y="199.7">2</text>
<text x="135" y="199.7">3</text>
<text x="185" y="199.7">4</text>
<text x="235" y="199.7">5</text>
<text x="285" y="199.7">6</text>
</g>
<g font-size="1.3" fill="#848484">
<text x="138.7" y="94.4">0.1/1% (PT2512FK-070R1L)</text>
<text x="132.5" y="103.4">0.1µF</text>
<text x="161.5" y="106.6" transform="rotate(-90 161.5 106.6)">10K</text>
<text x="145.8" y="117.6">INA169</text>
</g>
</svg>
